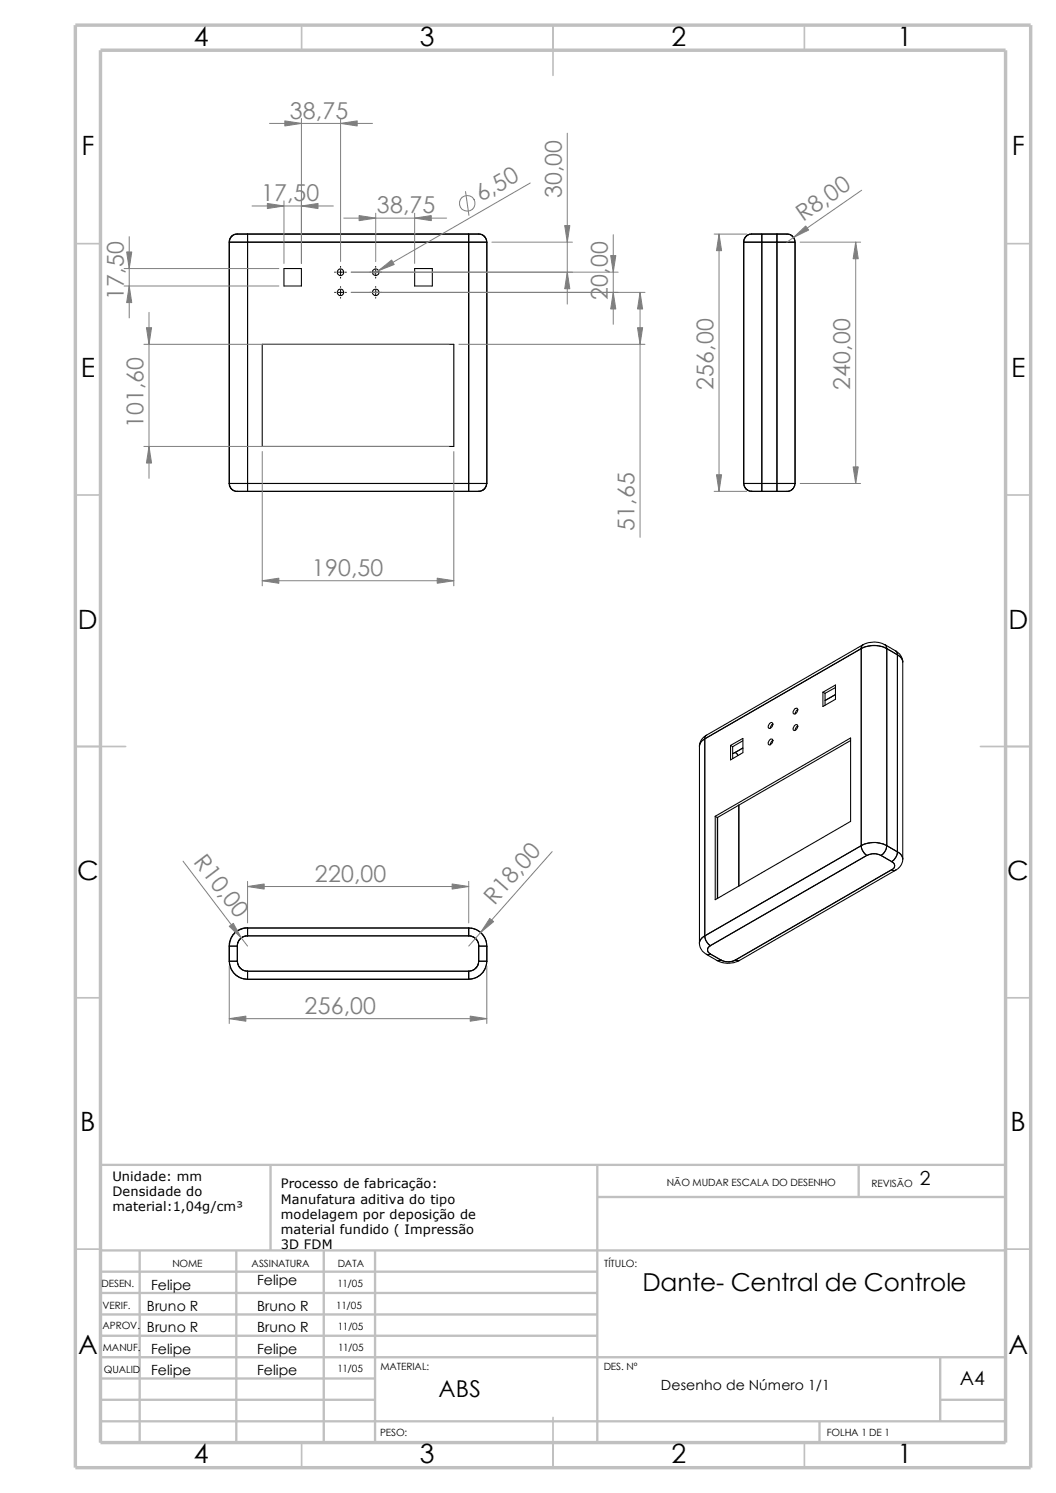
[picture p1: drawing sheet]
<svg xmlns="http://www.w3.org/2000/svg" width="210mm" height="297mm" viewBox="0 0 210 297" stroke-linecap="round" stroke-linejoin="round" font-family="sans-serif">
<g fill="none" stroke="#c0c0c0" stroke-width=".34">
<path d="M60 5v5M110 5v10M160 5v5M15 48.5h5M200 48.5h5M15 98.5h5M200 98.5h5M15 148.5h10M195 148.5h10M15 198.5h5M200 198.5h5M15 248.5h5"/>
<path d="M200 248.5h5M60 287v5M110 282v10M160 287v5"/>
</g>
<g fill="none" stroke="#c0c0c0" stroke-width=".47">
<path d="M53.8 231.7v17.1M118.8 231.7v55.3M118.8 238.1h81.2M170.8 231.7v6.4M200 231.7h-180v55.3M20 248.8h180M20 257.2h98.8M20 253h98.8M27.8 248.8v38.2M47 248.8v38.2M64.4 248.8v38.2M74.6 248.8v38.2"/>
<path d="M20 265.7h98.8M20 261.5h98.8M20 278.5h54.6M20 274.2h54.6M20 270h180M187 278.5h13M187 270v12.7M20 282.7h180M163 282.7v4.3"/>
</g>
<path d="M15 5h190v287h-190zM20 10h180v277h-180z" fill="none" stroke="#c0c0c0" stroke-width=".68" stroke-linecap="butt"/>
<g fill="none" stroke="#000" stroke-width=".21">
<path d="M45.6 48.2h3.6M45.6 48.2v48M47.2 46.6l-.6 .1-.7 .4-.3 .7v.4M47.2 46.6a1.58 1.58 0 0 0-1.6 1.6M47.2 46.6h2M49.2 46.6v1.6M49.2 48.2h44M49.2 48.2v48M49.2 46.6h44M56.5 53.4h3.4v3.5h-3.4zM82.5 53.4h3.5v3.5h-3.5zM93.2 46.6v1.6"/>
<path d="M93.2 48.2h3.6M93.2 46.6h2M93.2 48.2v48M95.2 46.6a1.58 1.58 0 0 1 1.6 1.6M95.2 46.6l.6 .1 .4 .2 .5 .6 .1 .7M96.8 48.2v48M147.9 48.2v48M147.9 48.2h3.6M149.5 46.6l-.6 .1-.6 .4-.4 .7v.4M149.5 46.6a1.58 1.58 0 0 0-1.6 1.6M149.5 46.6h2M151.5 46.6v1.6"/>
<path d="M151.5 48.2h3M151.5 46.6h3M151.5 48.2v48M154.5 48.2h3.6M154.5 46.6v1.6M154.5 48.2v48M154.5 46.6h2M156.5 46.6l.6 .1 .4 .2 .5 .6 .1 .7M156.5 46.6a1.58 1.58 0 0 1 1.6 1.6M158.1 48.2v48M52.2 68.5h38.1v20.3h-38.1zM45.6 96.2h3.6"/>
<path d="M45.6 96.2l.1 .6 .4 .5 .5 .4 .6 .1M45.6 96.2a1.58 1.58 0 0 0 1.6 1.5M47.2 97.7h2M49.2 96.2v1.5M49.2 96.2h44M49.2 97.7h44M93.2 96.2h3.6M93.2 96.2v1.5M93.2 97.7h2M96.8 96.2l-.2 .6-.2 .4-.6 .4-.6 .1M96.8 96.2a1.58 1.58 0 0 1-1.6 1.5M147.9 96.2h3.6"/>
<path d="M147.9 96.2a1.58 1.58 0 0 0 1.6 1.5M148 96.2v.6l.4 .5 .5 .3 .6 .1M149.5 97.7h2M151.5 96.2v1.5M151.5 96.2h3M151.5 97.7h3M154.5 96.2v1.5M154.5 96.2h3.6M154.5 97.7h2M158.1 96.2a1.58 1.58 0 0 1-1.6 1.5M158.1 96.2l-.1 .6-.4 .5-.5 .4-.6 .1M163.7 137.7l2.5-1.4v2.8l-2.5 1.4z"/>
<path d="M163.7 137.7l.4 .2M164.1 137.9v2.4M166.2 136.8l-2.1 1.1M166.2 138.2l-2.1 1.2M171.3 129a5.7 5.7 0 0 1 5.1 0M171.3 129a5.4 5.4 0 0 1 5.1 0M171.3 129v39.2M171.3 129l-31.1 18M171.6 128.3l-.2 .3-.1 .4M171.6 128.3l-.3 .3v.4M171.6 128.3l-31.1 18M171.6 128.3a4.7 4.7 0 0 1 4.4 0"/>
<path d="M176 128.3l.3 .3 .1 .4M176 128.3l2.1 1.2M176.4 129l2.1 1.3M176.4 129v39.2M178.1 129.5a2.63 2.63 0 0 1 1.4 2.2M178.1 129.5l.3 .3 .1 .5M178.5 130.3l.7 .6 .3 .8M178.5 130.3a1.64 1.64 0 0 1 1 1.4M178.5 130.3v39.2M179.5 131.7v39.2M139.1 148.5v39.2M140.2 147a1.74 1.74 0 0 0-1.1 1.5"/>
<path d="M140.2 147l-.8 .6-.3 .9M140.2 147v39.2M140.5 146.3a2.55 2.55 0 0 0-1.4 2.2M140.5 146.3l-.3 .3v.4M140.5 146.3l-.2 .2-.1 .5M145.3 148.3l2.4-1.4v2.8l-2.4 1.5zM145.3 148.3l.4 .2M145.7 149.9l.5-.2zM145.7 148.5v2.4M146.2 149.7l.6 .6zM147.7 147.4l-2 1.1M147.7 148.8l-1.5 .9"/>
<path d="M153 144a.38 .38 0 0 1 .6-.2 .38 .38 0 0 1 0 .6l-.2 .3a.36 .36 0 0 1-.5 .2 .36 .36 0 0 1 0-.6zM153 147.2a.38 .38 0 0 1 .6-.1 .38 .38 0 0 1 0 .6l-.2 .3a.36 .36 0 0 1-.5 .1 .36 .36 0 0 1 0-.6zM153.7 147.3l-.3 .3-.2 .6M153.7 144l-.2 .2-.3 .7M158 144.4a.39 .39 0 0 1 .6-.2 .39 .39 0 0 1 0 .6 .51 .51 0 0 1-.3 .5 .51 .51 0 0 1-.6-.1zM158 141.1a.38 .38 0 0 1 .6-.2 .38 .38 0 0 1 0 .6 .48 .48 0 0 1-.3 .5 .48 .48 0 0 1-.6-.1zM158.7 144.4l-.4 .3-.1 .6M158.7 141.2l-.4 .3-.1 .5M169.2 147.3l-26.5 15.3M142.2 162.4l27-15.6v16.6l-27 15.6zM142.2 162.4l.5 .2M142.7 162.6v16.1"/>
<path d="M146.9 160.1v16.2M171.3 168.2a2.52 2.52 0 0 0 1.1 2M171.3 168.2l-31.1 18M171.3 168.2a5.4 5.4 0 0 1 5.1 0M171.3 168.2a5.6 5.6 0 0 1 5.1 0M171.3 168.2a2.66 2.66 0 0 0 1.1 2M172.4 170.2a3.1 3.1 0 0 1 2.8 0M172.4 170.2l-31.1 17.9M175.2 170.2l2.1 1.2M176.4 168.2a2.54 2.54 0 0 1-1.2 2M176.4 168.2a2.42 2.42 0 0 1-1.2 2M176.4 168.2l2.1 1.3"/>
<path d="M177.3 173l.4 .2 .4-.1M177.3 173l.5 .2 .3-.1M177.3 173l-31.1 18M177.3 171.4a.84 .84 0 0 1 .6 .8 .84 .84 0 0 1-.6 .8M178.1 173.1l-31.1 18M178.5 169.5l.7 .6 .3 .8M178.5 169.5a2.54 2.54 0 0 1-1.2 1.9M178.5 169.5a1.75 1.75 0 0 1 1 1.4M178.5 169.5a2.42 2.42 0 0 1-1.2 1.9M179.5 170.9a2.49 2.49 0 0 1-1.4 2.2M45.6 191.2a3.7 3.7 0 0 0 3.6 3.6M45.6 191.2h1.6"/>
<path d="M45.6 188.2h1.6M45.6 188.2v3M45.6 191.2l.3 1.4 .8 1.2 1.1 .7 1.4 .3M47.2 188.2v3M47.2 191.2a2.02 2.02 0 0 0 2 2M47.2 191.2l.1 .7 .4 .6 .8 .6 .7 .1M49.2 186.2a2.02 2.02 0 0 0-2 2M49.2 186.2l-.9 .2-.6 .4-.4 .7-.1 .7M49.2 184.6v1.6M49.2 193.2v1.6M49.2 184.6h44M49.2 194.8h44"/>
<path d="M49.2 186.2h44M49.2 193.2h44M49.2 184.6l-1.4 .2-1 .6-.5 .6-.5 .8-.2 1.4M49.2 184.6a3.6 3.6 0 0 0-3.6 3.6M93.2 184.6l1.4 .3 1.2 .7 .8 1.4 .2 1.2M93.2 184.6v1.6M93.2 184.6a3.6 3.6 0 0 1 3.6 3.6M93.2 186.2a2.02 2.02 0 0 1 2 2M93.2 193.2v1.6M93.2 186.2l.9 .2 .6 .5 .4 .6 .1 .7M95.2 188.2h1.6M95.2 191.2h1.6"/>
<path d="M95.2 188.2v3M95.2 191.2a2.02 2.02 0 0 1-2 2M95.2 191.2l-.1 .7-.5 .7-.7 .5-.7 .1M96.8 191.2l-.3 1.4-.7 1.2-1.2 .7-1.4 .3M96.8 191.2a3.6 3.6 0 0 1-3.6 3.6M96.8 188.2v3M139.1 187.7a2.61 2.61 0 0 0 1.4 2.2M140.2 186.2a2.66 2.66 0 0 0 1.1 1.9M140.2 186.2l-.8 .6-.3 .9M140.2 186.2a1.64 1.64 0 0 0-1.1 1.5M140.2 186.2a2.52 2.52 0 0 0 1.1 1.9M140.5 189.9l2.1 1.2"/>
<path d="M141.3 189.8l-.8 .1M141.3 189.8l-.3 .1-.5-.1M141.3 189.8l2.1 1.2M141.3 188.1a.89 .89 0 0 0-.6 .9 .89 .89 0 0 0 .6 .8M142.6 191.1a4.7 4.7 0 0 0 4.4 0M143.4 191a3.1 3.1 0 0 0 2.8 0M143.4 191a3 3 0 0 0 2.8 0M143.4 191l-.3 .1h-.5M143.4 191l-.8 .1M146.2 191l.4 .1h.4M146.2 191l.8 .1"/>
<circle cx="67.7" cy="58.2" r=".65"/>
<circle cx="67.7" cy="54.2" r=".64"/>
<circle cx="74.7" cy="58.2" r=".65"/>
<circle cx="74.7" cy="54.2" r=".64"/>
</g>
<g fill="none" stroke="#000" stroke-width=".2">
<path d="M66.5 54.1h.2M66.5 58.2h.2M67.2 54.1h1M67.2 58.2h1M67.7 53v.2M67.7 53.7v1M67.7 55.2v.1M67.7 57v.1M67.7 57.7v1M67.7 59.2v.1M68.7 54.1h.2M68.7 58.2h.2"/>
<path d="M73.6 54.1h.1M73.6 58.2h.1M74.2 54.1h1M74.2 58.2h1M74.7 53v.2M74.7 53.7v1M74.7 55.2v.1M74.7 57v.1M74.7 57.7v1M74.7 59.2v.1M75.7 54.1h.2M75.7 58.2h.2"/>
</g>
<g fill="none" stroke="#808080" stroke-width=".2">
<path d="M53.6 24.6h20.5M56.5 40v12.4M59.9 23.6v28.8M67.7 23.6v28.4M92.6 38.1l.7 4.7M105.5 36.4l-31.3 18.1M112.8 26.5v34M171.4 37.8l-14.9 10.4M24.7 53.4h30.8M24.7 56.9h30.8M25.7 47.1v16.1M50.1 41h16.2"/>
<path d="M68.4 43.4h20.4M69.8 58.2h58.5M69.8 54.1h53.1M74.7 42.4v9.6M82.5 42.4v10M97.8 48.2h16M122 46.7v17.8M127.3 58.2v48.7M142 46.6h6.5M143 46.6v51.1M159.1 48.2h12.1M170.2 48.2v48"/>
<path d="M28.6 68.5h60.7M29.6 62.1v33.1M91.3 68.5h37M28.6 88.8h60.7M52.2 89.8v26.7M90.3 89.8v26.7M142 97.7h6.5M159.1 96.2h12.1M52.2 115.5h38.1M36.4 171.3l12.8 16.9M49.2 176.4h44M49.2 175.3v8.3"/>
<path d="M93.2 175.3v8.3M109.8 169.4l-16.6 18.8M45.6 192.2v11.4M96.8 192.2v11.4M45.6 202.6h51.2"/>
<circle cx="92.9" cy="40.4" r="1.56"/>
</g>
<g fill="#808080" stroke="#808080" stroke-width=".2">
<path d="M112.8 54.1l.5 3.3h-1z"/>
<path d="M112.3 44.9h1l-.5 3.3z"/>
<path d="M87 115l3.3 .5-3.3 .5z"/>
<path d="M52.2 115.5l3.3-.5v1z"/>
<path d="M29.1 65.2h1l-.5 3.3z"/>
<path d="M29.6 88.8l.5 3.3h-1z"/>
<path d="M25.2 50.1h1l-.5 3.3z"/>
<path d="M25.7 56.9l.5 3.3h-1z"/>
<path d="M59.9 41l3.3-.5v1z"/>
<path d="M53.2 40.5l3.3 .5-3.3 .5z"/>
<path d="M67.7 24.6l3.3-.6v1.1z"/>
<path d="M75.3 53.8l2.6-2.1 .5 .9z"/>
<path d="M56.6 24l3.3 .6-3.3 .5z"/>
<path d="M82.5 43.4l3.3-.5v1z"/>
<path d="M71.4 42.9l3.3 .5-3.3 .5z"/>
<path d="M121.5 50.8h1l-.5 3.3z"/>
<path d="M122 58.2l.5 3.3h-1z"/>
<path d="M127.3 58.2l.5 3.3h-1z"/>
<path d="M126.8 65.2h1l-.5 3.3z"/>
<path d="M49.2 176.4l3.3-.5v1z"/>
<path d="M45.6 184.3l.8-.6 1.6 2.9z"/>
<path d="M97.4 182.7l.8 .6-2.6 2.2z"/>
<path d="M89.9 175.9l3.3 .5-3.3 .5z"/>
<path d="M45.6 202.6l3.3-.5v1.1z"/>
<path d="M93.5 202.1l3.3 .5-3.3 .6z"/>
<path d="M142.5 94.4h1l-.5 3.3z"/>
<path d="M170.2 48.2l.5 3.3h-1z"/>
<path d="M169.7 92.9h1l-.5 3.3z"/>
<path d="M143 46.6l.5 3.3h-1z"/>
<path d="M157.8 47.2l2.4-2.2 .6 .8z"/>
</g>
<g font-size="5.3">
<text x="38.5" y="9.1">4</text>
<text x="83.5" y="9.1">3</text>
<text x="133.5" y="9.1">2</text>
<text x="178.5" y="9.1">1</text>
<text x="16.2" y="30.8">F</text>
<text x="201.2" y="30.8">F</text>
<text x="16" y="75.1">E</text>
<text x="201.1" y="75.1">E</text>
<text x="15.5" y="125.1">D</text>
<text x="200.6" y="125.1">D</text>
<text x="15.3" y="175.1">C</text>
<text x="200.3" y="175.1">C</text>
<text x="16" y="225.1">B</text>
<text x="201" y="225.1">B</text>
<text x="15.5" y="269.3">A</text>
<text x="200.5" y="269.3">A</text>
<text x="38.5" y="291.1">4</text>
<text x="83.5" y="291.1">3</text>
<text x="133.5" y="291.1">2</text>
<text x="178.5" y="291.1">1</text>
</g>
<text font-size="4.9" x="127.8" y="256.9">Dante- Central de Controle</text>
<g font-size="4.6" fill="#808080">
<text x="57.6" y="23.6">38,75</text>
<text x="51.9" y="40">17,50</text>
<text x="95.7" y="40.3" transform="rotate(-30 95.7 40.3)">6,50</text>
<text x="111.7" y="39.4" transform="rotate(-90 111.7 39.4)">30,00</text>
<text x="74.9" y="42.5">38,75</text>
<text x="159.7" y="44.2" transform="rotate(-35 159.7 44.2)">R8,00</text>
<text x="24.6" y="59.6" transform="rotate(-90 24.6 59.6)">17,50</text>
<text x="120.9" y="59.6" transform="rotate(-90 120.9 59.6)">20,00</text>
<text x="141.9" y="77.6" transform="rotate(-90 141.9 77.6)">256,00</text>
<text x="169.1" y="77.6" transform="rotate(-90 169.1 77.6)">240,00</text>
<text x="28.5" y="85.2" transform="rotate(-90 28.5 85.2)">101,60</text>
<text x="126.2" y="105.6" transform="rotate(-90 126.2 105.6)">51,65</text>
<text x="62" y="114.6">190,50</text>
<text x="38.3" y="171.5" transform="rotate(53 38.3 171.5)">R10,0</text>
<text x="62.6" y="175.4">220,00</text>
<text x="98.3" y="180.2" transform="rotate(-49 98.3 180.2)">R18,0</text>
<text x="60.6" y="201.7">256,00</text>
</g>
<text font-size="4.6" x="87.2" y="278">ABS</text>
<g font-size="3.9">
<text x="182.9" y="235.7">2</text>
<text x="190.9" y="275.5">A4</text>
</g>
<g font-size="2.8">
<text x="30.1" y="256.6">Felipe</text>
<text x="51.1" y="255.7">Felipe</text>
<text x="29.2" y="260.9">Bruno R</text>
<text x="51.1" y="260.9">Bruno R</text>
<text x="29.2" y="265">Bruno R</text>
<text x="30.1" y="269.3">Felipe</text>
<text x="51.1" y="265">Bruno R</text>
<text x="51.1" y="269.3">Felipe</text>
<text x="30.1" y="273.5">Felipe</text>
<text x="51.1" y="273.5">Felipe</text>
<text x="131.4" y="276.6">Desenho de Número 1/1</text>
</g>
<g font-size="2.6">
<text x="22.4" y="235">Unidade: mm</text>
<text x="22.4" y="238">Densidade do</text>
<text x="55.8" y="236.4">Processo de fabricação:</text>
<text x="55.8" y="239.4">Manufatura aditiva do tipo</text>
<text x="22.4" y="241">material:1,04g/cm³</text>
<text x="55.8" y="245.4">material fundido ( Impressão</text>
<text x="55.8" y="242.4">modelagem por deposição de</text>
<text x="55.8" y="248.4">3D FDM</text>
</g>
<g font-size="2">
<text x="132.6" y="236">NÃO MUDAR ESCALA DO DESENHO</text>
<text x="173.3" y="236.2">REVISÃO</text>
<text x="50" y="252">ASSINATURA</text>
<text x="67.2" y="252">DATA</text>
<text x="120.1" y="252">TÍTULO:</text>
<text x="20.2" y="256.1">DESEN.</text>
<text x="34.3" y="252.1">NOME</text>
<text x="67.1" y="256">11/05</text>
<text x="20.4" y="260.4">VERIF.</text>
<text x="66.9" y="260.4">11/05</text>
<text x="20.4" y="264.5">APROV.</text>
<text x="20.4" y="268.8">MANUF.</text>
<text x="67.2" y="264.6">11/05</text>
<text x="67.2" y="268.8">11/05</text>
<text x="20.7" y="273.2">QUALID</text>
<text x="67.1" y="272.9">11/05</text>
<text x="75.6" y="272.5">MATERIAL:</text>
<text x="120.1" y="272.5">DES. Nº</text>
<text x="75.6" y="285.6">PESO:</text>
<text x="164.5" y="285.6">FOLHA 1 DE 1</text>
</g>
</svg>
